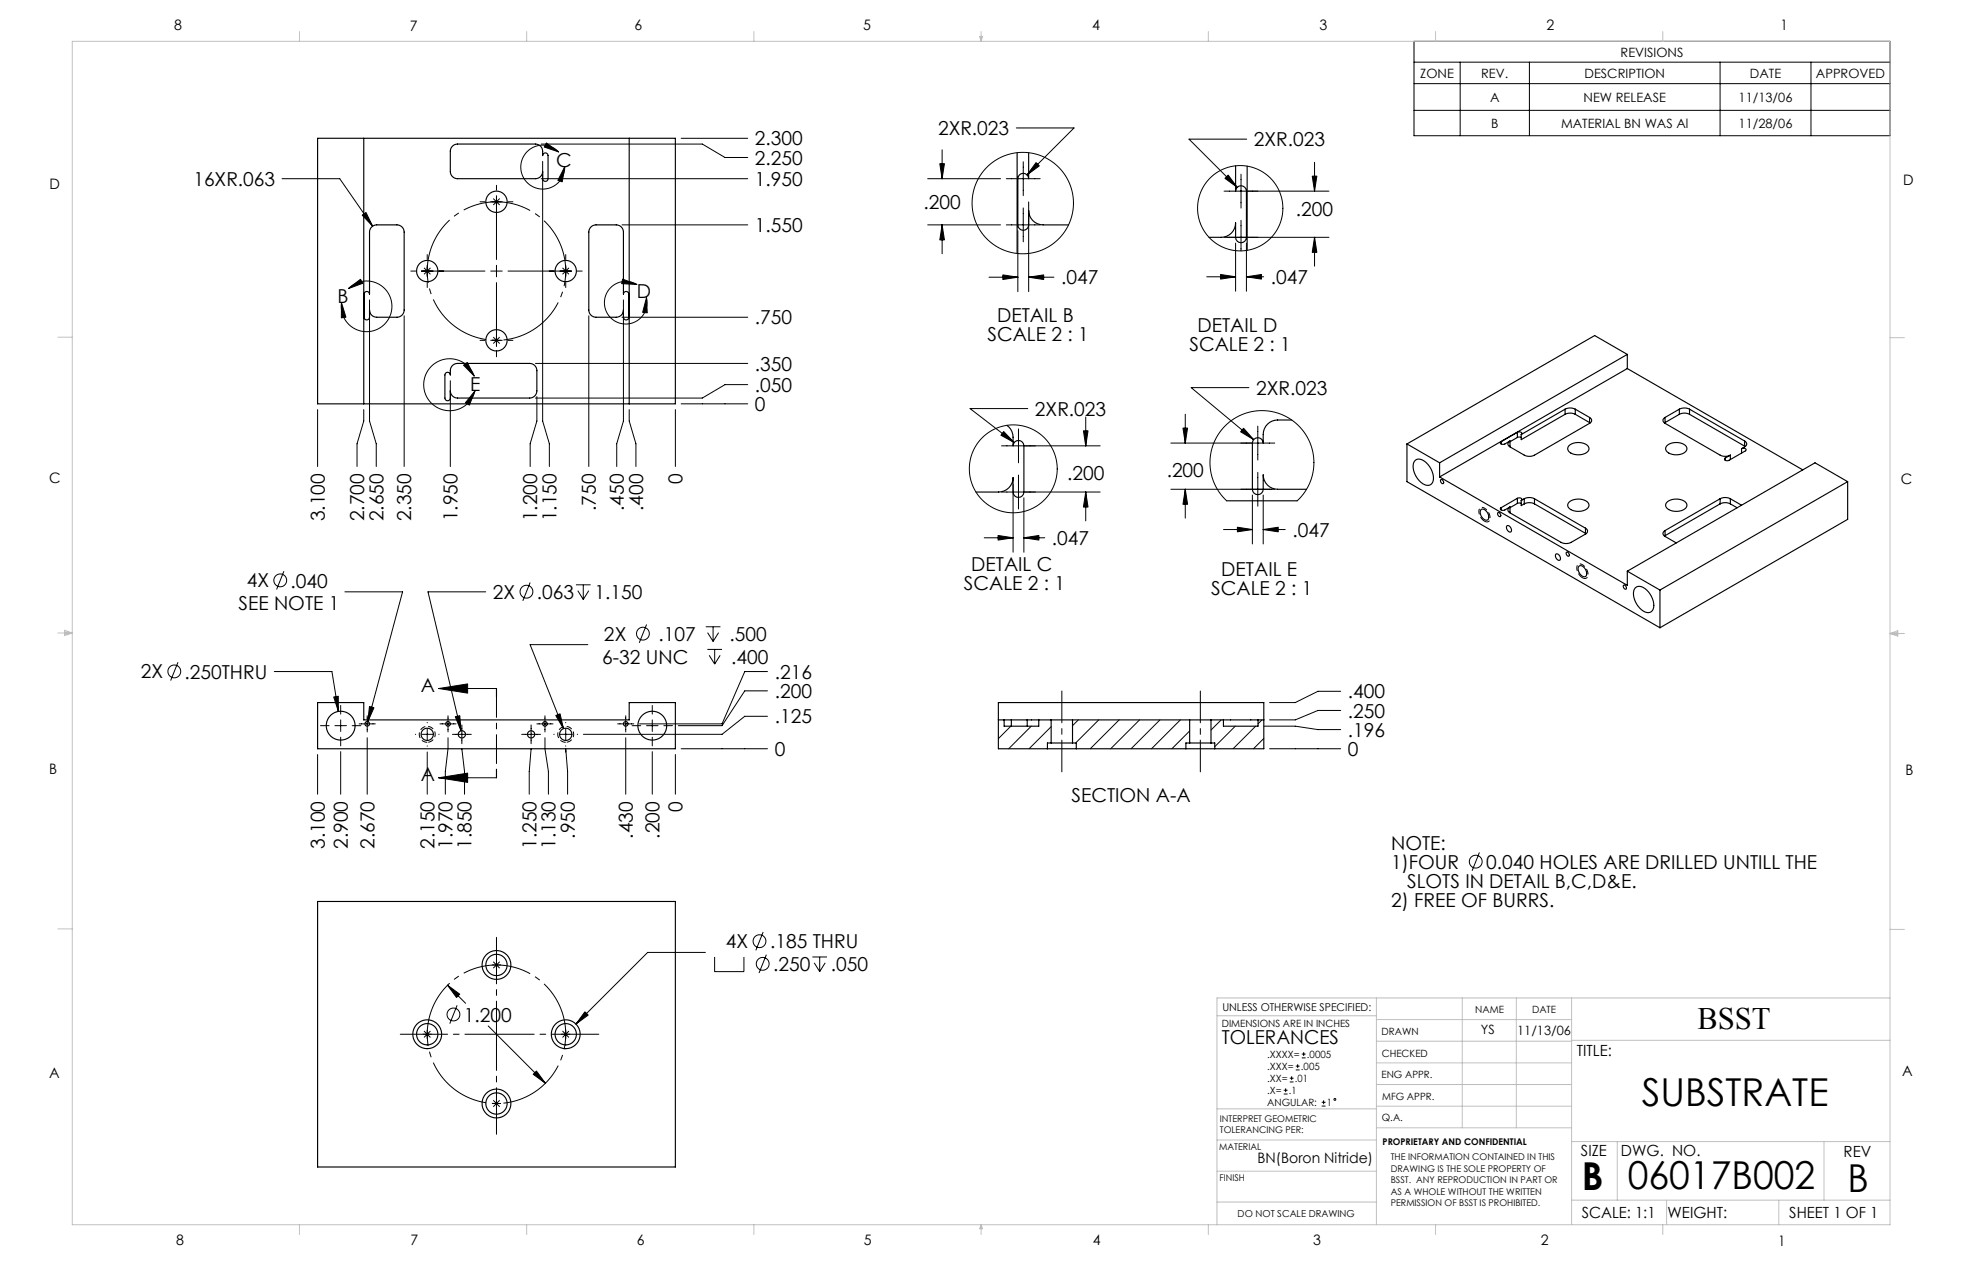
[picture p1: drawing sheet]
<svg xmlns="http://www.w3.org/2000/svg" width="432mm" height="279mm" viewBox="0 0 432 279" stroke-linecap="round" stroke-linejoin="round" font-family="sans-serif">
<g fill="none" stroke="#000" stroke-width=".22">
<path d="M311.2 9.1h104.8v20.8h-104.8zM311.2 13.7h104.8M311.2 18.4h104.8M321.4 13.7v16.2M336.6 13.7v16.2M378.6 13.7v16.2M398.6 13.7v16.2M62.1 39.3h12.7l7.2 10.5M119.1 39.3h45.5M119.1 31.7h35.5l5 2.9h5M119.4 35.5v57.1l1.5 5v5M120.2 31.4l2.7 2-3.1-1z"/>
<path d="M122.9 33.4a4.8 4.8 0 0 0-7.6 .9 4.8 4.8 0 0 0 2.9 7.1 4.8 4.8 0 0 0 6.1-4.7M124.3 36.7l-.6 3.3-.9-.3zM149.9 30.4h14.7M204.2 39.3h16M206.8 36h1l-.5 3.3zM207.3 33v6.3M221.5 39.3h7.4M223.7 28.1h12.7l-10.4 10.4M225.2 35.6v7.4M228 35.8l.7 .7-2.7 2zM270.3 38.5l2 2.7-2.7-2zM273.1 38.3v7.5"/>
<path d="M274.4 30.6h-12.7l10.6 10.6M288.8 38.8h1l-.5 3.3zM289.3 35.7v6.4M311.2 24.3h104.8M79.7 47.3l.8-.5 1.5 3zM90.4 59.6h1.1M92.8 59.6h13.9M93.3 58.9l1.4 1.4M94 56v1.1M94 58.4v2.5M94.7 58.9l-1.4 1.4M105.6 44.4h1.1"/>
<path d="M108 44.4h2.5M108 59.6h2.5M108.6 43.7l1.4 1.4M109.3 40.8v1.1M109.3 43.1v14M109.3 58.4v2.5M110 43.7l-1.4 1.4M111.8 44.4h1.1M111.8 59.6h14M123.8 58.9l1.4 1.4M124.5 56v1.1M124.5 58.4v2.5"/>
<path d="M125.2 58.9l-1.4 1.4M127 59.6h1.1M136.9 49.5h27.7M204.2 49.5h16M207.3 49.5l.5 3.3h-1zM207.3 49.5v6.3M221.5 49.5h7.4M224 50.7v13.5M225.2 45.7v7.5M226.4 44.4v19.8M269.4 52.2h23.1M269.4 42.1h23.1"/>
<path d="M271.9 53.5v10.6M273.1 48.5v6.7M274.3 53.5v10.6M289.3 52.2l.5 3.3h-1zM289.3 52.2v6.4M75.2 66.6l.9 3.2-1 .1zM76.7 63.5a5.6 5.6 0 0 1 8.9 1.3 5.6 5.6 0 0 1-4 8.1 5.6 5.6 0 0 1-6.4-6.3M76.7 63.5l2.6-2.1 .5 .9zM81.3 66v26.6l1.5 5v5M88.9 69.5v33.1M94 62.2v1.1M105.6 74.9h1.1"/>
<path d="M108 74.9h2.5M108.6 74.2l1.4 1.4M109.3 62.2v13.9M109.3 77.4v1.1M110 74.2l-1.4 1.4M111.8 74.9h1.1M117.8 80h46.8M124.5 62.2v1.1M129.6 69.5v33.1M136.9 69.8h27.7M137 61.4l3.1 1.2-3.3-.2zM137.2 66v26.6l-1.5 5v5"/>
<path d="M140.1 62.6a4.7 4.7 0 0 0-6.9 2.7 4.7 4.7 0 0 0 4.4 6 4.7 4.7 0 0 0 4.7-5.8M142.3 65.5l.1 3.3-1-.1zM217.7 61h6.3M220.7 60.5l3.3 .5-3.3 .5zM226.4 61l3.3-.5v1zM226.4 61h5.6M265.6 60.9h6.3M268.6 60.4l3.3 .5-3.3 .5zM274.3 60.9l3.3-.5v1zM274.3 60.9h3.8M69.9 90.1v12.5M80.1 90.1v2.5l-1.5 5v5"/>
<path d="M99.1 83.8v18.8M102 80.3l.8-.6 1.6 3zM104.4 82.7a5.7 5.7 0 0 0-9-2.5 5.7 5.7 0 0 0 .5 9.3 5.7 5.7 0 0 0 8.6-3.5M104.5 86l-1.2 3.1-.9-.5zM118.2 87.3v5.3l-1.5 5v5M138.5 90.1v2.5l1.5 5v5M148.6 90.1v12.5M149.9 88.8h14.7M164.6 84.6h-5l-5 3h-36.8M220.4 98.1h21.7M220.9 94.9l2.3 2.5-2.9-1.7zM224.1 94.4v7.4"/>
<path d="M226.2 89.9h-12.7l9.7 7.5M238.4 94.8h1.1l-.6 3.3zM238.9 91.7v6.4M257.7 97.5h22.8M260.3 94.2h1.1l-.5 3.3zM260.9 91.1v6.4M273.7 94.2l2.2 2.5-2.9-1.7zM274.9 85.3h-12.7l13.7 11.4M276.8 93.7v7.5M216.6 118.3h6.4M219.7 117.8l3.3 .5-3.3 .5zM220.4 108.2h21.7"/>
<path d="M223 106.6v14.9M224.1 104.5v7.5M225.3 118.3l3.3-.5v1zM225.3 109.5v12M225.3 118.3h4.6M238.9 108.2l.6 3.3h-1.1zM238.9 108.2v6.4M257.7 107.6h22.8M260.9 107.6l.5 3.3h-1.1zM260.9 107.6v6.4M269.3 116.5h6.3M270 110.2l-1.2-1.2-.9-1.5-.8-1.5-.5-1.6-.3-1.7v-1.8l.3-1.7 .5-1.6 .7-1.6 1-1.4 1.2-1.2 1.3-1.1 1.4-.8 1.6-.6 1.7-.4 1.7-.2 1.7 .2 1.7 .3 1.6 .7 1.5 .8 1.3 1.1 1.2 1.3 .9 1.3 .8 1.6 .5 1.6 .2 1.7v1.7l-.2 1.8-.5 1.6-.8 1.6-.9 1.3-1.2 1.3"/>
<path d="M272.3 116l3.3 .5-3.3 .5zM275.6 108.9v10.8M276.8 103.9v7.5M278 116.5l3.3-.5v1zM278 108.9v10.8M278 116.5h4.9M62.5 125.7l-1.6 4M75.9 130.2h12.7l-7.7 28.6M106.9 130.2h-12.7l7.3 30.6M116.7 128.2l-1.6 4M126.8 128.7h3.2M127.2 129.9l1.2 2"/>
<path d="M128.4 128.7v3.2M129.6 129.9l-1.2 2M142.3 137.4l-1.6 4M155.3 137.9h3.3M155.7 139.2l1.2 1.9M156.9 137.9v3.2M158.1 139.2l-1.2 1.9M39.2 145.7l-1.6 4M60.4 147.7h12.7l1.4 8.8M70.5 159.6h1.9M73.4 153.3l1-.1 .1 3.3zM73.7 159.6h2.5"/>
<path d="M75 155.2v1.9M75 158.4v2.5M77.5 159.6h1.9M79 159.3h3.6M80.8 157.5v3.5M81.3 155.4l1 .3-1.4 3.1zM94 158.9v.1M96.6 151.5l6.3-1v2zM96.6 151.5h12.7M96.8 159.3h3.6M98.6 157.5v3.5M100.2 157.7l1-.2 .3 3.3z"/>
<path d="M101.6 159.5v4.1M116.9 159.5v4.1M118.2 159.3h3.5M119.9 157.5v3.5M122.3 157.4l1-.4 .7 3.3zM124.5 158.9v.1M129.4 141.8h-12.7l7.3 18.5M135.9 159.3h3.6M137.7 157.5v3.5M139.1 159.6h1.9M142.3 159.6h2.5M143.6 155.2v1.9"/>
<path d="M143.6 158.4v2.5M146.1 159.6h1.9M155.7 142.9h3.2M156.1 144.2l1.2 1.9M157.3 142.9v3.2M158.5 144.2l-1.2 1.9M168.9 157.6h-5l-5 4h-30.5M168.9 152h-5l-5 7.6h-9.6M168.9 147.7h-5l-5 11.6h-18.1M222.5 159.8l-2.8 2.7M227 159.8l-5 4.9M231.3 159.9l-4.8 4.8"/>
<path d="M237.3 158.4l-1.3 1.3M241.8 158.4l-5.1 5.1M246.3 158.4l-6.3 6.3M250.8 158.4l-6.4 6.3M255.3 158.4l-6.4 6.3M259.8 158.4l-6.4 6.3M268.8 158.4l-2.3 2.2M271.9 159.8l-4.6 4.5M276.4 159.8l-5 4.9M277.7 158.4l-.8 .8M278.1 159.8h7l5 .7h5M295.1 156.3h-5l-5 2.1h-5.7"/>
<path d="M295.1 152.1h-5l-5 2.5h-5.7M69.9 166v8.7M75 162.2v1.9M75 165.4v9.3M80.8 162.3v12.4M91.4 161.6h.1M92.8 161.6h2.5M94 160.3v2.5M94 164.1v.1M94 165.4v9.3M96.6 171.1l6.3-1v2zM96.6 171.1h12.7"/>
<path d="M96.6 161.6h.1M98.6 162.3v2.4l-.6 5v5M99.6 161.6h4.1M101.6 164.9v-.2l.6 5v5M114.8 161.6h4.2M116.9 164.9v-.2l-.4 5v5M119.9 162.3v2.4l.8 5v5M121.9 161.6h.1M123.2 161.6h2.6M124.5 160.3v2.5M124.5 164.1v.1M124.5 165.4v-.7l.4 5v5"/>
<path d="M127 161.6h.1M137.7 162.3v12.4M143.6 162.2v1.9M143.6 165.4v9.3M148.6 166v8.7M149.9 164.7h19M261.8 160.8l-3.9 3.9M278.1 162.5l-2.2 2.2M279.4 164.7h15.7M325.6 187.5l-1.6 4.1M98.5 216.7l2.7 2-.7 .7zM98.5 216.7l4 4"/>
<path d="M108.3 212.3h2M108.6 211.6l1.4 1.4M109.3 211.3v2M110 211.6l-1.4 1.4M155.2 209.5h-12.7l-15.7 15.8M157.3 210.5v3.3h6.4v-3.3M168 205l-1.7 4.1M168.7 210l-1.6 4.1M178.8 210.5h3.2M179.2 211.8l1.2 2M180.4 210.5v3.3M181.6 211.8l-1.2 2"/>
<path d="M93 227.5h2M93.3 226.8l1.4 1.4M94 226.5v2M94.7 226.8l-1.4 1.4M100.6 221.2l-1.6 4M107.4 225.7l12.6 12.6M117.3 236.3l.8-.7 1.9 2.7zM123.5 227.5h2M123.8 226.8l1.4 1.4M124.5 226.5v2M125.2 226.8l-1.4 1.4M128.7 222.6l.7 .7-2.6 2z"/>
<path d="M282.5 239.9h.9M282.9 239.4v.9M283.9 238h.8M283.9 237.2h.8M284.3 236.8v.8M285.2 235.4h.8M285.2 234.5h.8M285.6 234.1v.9M286.5 232.7h.8M286.5 231.9h.8M286.9 231.5v.8M108.3 242.8h2"/>
<path d="M108.6 242.1l1.4 1.4M109.3 241.8v2M110 242.1l-1.4 1.4M282.5 240.7h.9M290.9 243.3h.8M290.9 242.5h.8M291.3 242.1v.8"/>
<circle cx="225.1" cy="44.7" r="11.2"/>
<circle cx="272.9" cy="45.8" r="9.4"/>
<circle cx="223" cy="103.1" r="9.7"/>
<circle cx="61.7" cy="127.7" r="1.41"/>
<circle cx="115.9" cy="130.2" r="1.41"/>
<circle cx="141.5" cy="139.4" r="1.41"/>
<circle cx="38.4" cy="147.7" r="1.41"/>
<circle cx="324.8" cy="189.6" r="1.41"/>
<circle cx="167.2" cy="207.1" r="1.41"/>
<circle cx="167.9" cy="212" r="1.41"/>
<circle cx="99.8" cy="223.2" r="1.41"/>
<circle cx="293.8" cy="241.9" r=".21"/>
</g>
<path d="M123.8 55.2a15.2 15.2 0 0 0-25.4-6.2 15.2 15.2 0 0 0 6.7 25.3 15.2 15.2 0 0 0 19-18.1l-.3-1M123.8 223.1a15.2 15.2 0 0 0-25.4-6.2 15.2 15.2 0 0 0 6.7 25.3 15.2 15.2 0 0 0 19-18.1l-.3-1" fill="none" stroke="#000" stroke-width=".22" stroke-dasharray="15.2 1.3 1.3 1.3" stroke-dashoffset="7.4" stroke-linecap="butt"/>
<path d="M326.7 114.7a2.2 2.2 0 0 1-.9-2.9 1.75 1.75 0 0 1 2.1 1.6 .88 .88 0 0 1 0 1 .88 .88 0 0 1-1.1 .3h-.1M348.3 127.1a2.2 2.2 0 0 1-1-2.9 1.75 1.75 0 0 1 2.1 1.6 .88 .88 0 0 1 0 1.1 .88 .88 0 0 1-1 .3l-.1-.1M94 163.3a1.75 1.75 0 0 1-1.5-2.6 1.75 1.75 0 0 1 3-.1 1.75 1.75 0 0 1-1.3 2.7h-.2M124.5 163.3a1.75 1.75 0 0 1-1.5-2.6 1.75 1.75 0 0 1 3-.1 1.75 1.75 0 0 1-1.3 2.7h-.2" fill="none" stroke="#000" stroke-width=".22" stroke-dasharray="1.3 .6" stroke-linecap="butt"/>
<path d="M109.3 151.5v1.8M109.3 151.5v19.6M109.3 171.1v-1.9" fill="none" stroke="#000" stroke-width=".22" stroke-dasharray="6.3 1.3 1.3 1.3"/>
<path d="M233.7 152v17.8M264.2 152v17.8" fill="none" stroke="#000" stroke-width=".22" stroke-dasharray="15.2 1.3 1.3 1.3" stroke-dashoffset="8.3"/>
<path d="M88.1 227.5h43.7" fill="none" stroke="#000" stroke-width=".22" stroke-dasharray="15.2 1.3 1.3 1.3" stroke-dashoffset="4.8"/>
<path d="M109.3 206.2v43.3" fill="none" stroke="#000" stroke-width=".22" stroke-dasharray="15.2 1.3 1.3 1.3" stroke-dashoffset="5"/>
<g fill="none" stroke="#c0c0c0" stroke-width=".22">
<path d="M15.9 9.1h400.1v260.3h-400.1zM65.9 6.9v2.2M115.9 6.9v2.2M165.9 6.9v2.2M215.6 8h.6l-.3 1.1zM215.7 8l.2 1.1M215.9 6.9v2.2M216.1 8l-.2 1.1M265.9 6.9v2.2M315.9 6.9v2.2M365.9 6.9v2.2M12.7 74.2h3.2"/>
<path d="M416 74.3h3.1M12.7 139.3h3.2M14.2 139l1.7 .3M14.2 138.7l1.7 .6-1.7 .5zM15.9 139.3l-1.7 .2M416 139.4h3.1M416 139.4l1.7-.6v1.1zM416 139.4l1.7 .2M417.7 139.1l-1.7 .3M12.7 204.4h3.2M302.9 219.5v49.9M321.8 219.5v28.6"/>
<path d="M333.7 219.5v28.6M345.9 219.5v49.9M416 204.5h3.1M416 219.5h-148.2v49.9M267.8 223.5h35.1M302.9 233.8h43M302.9 229.1h43M302.9 224.3h43M302.9 238.6h43M345.9 228.9h70.1M267.8 257.7h35.1M267.8 250.8h35.1"/>
<path d="M267.8 243.9h35.1M302.9 248.1h43M302.9 243.4h43M345.9 251.2h70.1M355.9 251.2v12.8M401.4 251.2v12.8M65.9 269.4v2.2M115.9 269.4v2.2M165.9 269.4v2.2M215.9 269.4v2.2M215.9 269.4l.3 .9h-.6zM265.9 269.4v2.2"/>
<path d="M267.8 264.5h35.1M315.9 269.4v2.2M345.9 264h70.1M365.9 269.4v2.2M366.8 264v5.4M391.5 264v5.4"/>
</g>
<g fill="#000">
<path d="M75.2 66.6l.9 3.2-1 .1zM76.7 63.5l2.6-2.1 .5 .9zM120.2 31.4l2.7 2-3.1-1zM124.3 36.7l-.6 3.3-.9-.3zM137 61.4l3.1 1.2-3.3-.2zM142.3 65.5l.1 3.3-1-.1zM102 80.3l.8-.6 1.6 3zM104.5 86l-1.2 3.1-.9-.5z"/>
<path d="M73.4 153.3l1.1 3.2-.1-3.3zM122.3 157.4l1.7 2.9-.7-3.3zM100.2 157.7l1.3 3.1-.3-3.3zM81.3 155.4l-.4 3.4 1.4-3.1zM79.7 47.3l2.3 2.5-1.5-3zM128.7 222.6l-1.9 2.7 2.6-2zM220.7 60.5l3.3 .5-3.3 .5zM226.4 61l3.3-.5v1zM228 35.8l-2 2.7 2.7-2zM206.8 36h1l-.5 3.3zM207.3 49.5l.5 3.3h-1zM238.9 108.2l.6 3.3h-1.1zM238.4 94.8h1.1l-.6 3.3zM220.9 94.9l-.6 .8 2.9 1.7zM219.7 117.8l3.3 .5-3.3 .5zM225.3 118.3l3.3-.5v1zM288.8 38.8h1l-.5 3.3zM289.3 52.2l.5 3.3h-1zM268.6 60.4l3.3 .5-3.3 .5zM274.3 60.9l3.3-.5v1zM270.3 38.5l-.7 .7 2.7 2zM260.3 94.2h1.1l-.5 3.3zM260.9 107.6l.5 3.3h-1.1zM278 116.5l3.3-.5v1zM272.3 116l3.3 .5-3.3 .5zM273.7 94.2l-.7 .8 2.9 1.7z"/>
<path d="M96.6 151.5l6.3-1v2zM96.6 171.1l6.3-1v2z"/>
<path d="M117.3 236.3l2.7 2-1.9-2.7zM98.5 216.7l2 2.7 .7-.7z"/>
</g>
<g fill="none" stroke="#000" stroke-width=".25">
<path d="M69.9 30.4h78.7v58.4h-78.7zM80.1 30.4v58.4M99.6 32.2l.5-.4 .6-.1h17.1a1.59 1.59 0 0 1 1.6 1.6v.9a.6 .6 0 0 1 .6-.6 .6 .6 0 0 1 .6 .6v5.1a.6 .6 0 0 1-.6 .6 .6 .6 0 0 1-.6-.6v-1.6a1.59 1.59 0 0 1-1.6 1.6h-17.1a1.59 1.59 0 0 1-1.6-1.6v-4.4l.1-.6zM138.5 30.4v58.4M223.9 33.6v22.2M226.4 33.6v5.7a1.19 1.19 0 0 0-1.2-1.2 1.19 1.19 0 0 0-1.2 1.2v10.2a1.19 1.19 0 0 0 1.2 1.2 1.19 1.19 0 0 0 1.2-1.2v-3.2a3.2 3.2 0 0 0 3.2 3.2h5.6M271.9 36.5v5.6a1.19 1.19 0 0 1 1.2-1.2 1.19 1.19 0 0 1 1.2 1.2v10.1a1.19 1.19 0 0 1-1.2 1.2 1.19 1.19 0 0 1-1.2-1.2v-3.2a3.2 3.2 0 0 1-3.1 3.2h-2.7M274.5 36.6v18.5M81.8 49.9l.5-.3 .6-.1h4.5a1.59 1.59 0 0 1 1.5 1.6v17.1a1.59 1.59 0 0 1-1.5 1.6h-4.5a1.59 1.59 0 0 1-1.6-1.6v1.6a.6 .6 0 0 1-.6 .6 .6 .6 0 0 1-.6-.6v-5.1a.6 .6 0 0 1 .6-.6 .6 .6 0 0 1 .6 .6v-13.6l.1-.6zM130.1 49.9l.5-.3 .6-.1h4.4a1.59 1.59 0 0 1 1.6 1.6v13.6a.6 .6 0 0 1 .6-.6 .6 .6 0 0 1 .6 .6v5.1a.6 .6 0 0 1-.6 .6 .6 .6 0 0 1-.6-.6v-1.6a1.59 1.59 0 0 1-1.6 1.6h-4.4a1.59 1.59 0 0 1-1.6-1.6v-17.1l.1-.6zM358.1 78l-7.1-4.2-41.4 23.9M358.1 78v3.1"/>
<path d="M358.1 78l-41.3 23.8M99.6 80.4l.5-.3 .6-.1h15.9a1.59 1.59 0 0 1 1.6 1.5v4.5a1.59 1.59 0 0 1-1.6 1.6h-15.9a1.59 1.59 0 0 1-1.6-1.6v1.6a.6 .6 0 0 1-.6 .6 .6 .6 0 0 1-.6-.6v-5.1a.6 .6 0 0 1 .6-.6 .6 .6 0 0 1 .6 .6 2.36 2.36 0 0 1 .5-2.1zM221.6 93.6a3.1 3.1 0 0 1 1.4 2.6v1.9a1.19 1.19 0 0 1 1.1-1.2 1.19 1.19 0 0 1 1.2 1.2v10.1a1.19 1.19 0 0 1-1.2 1.2 1.19 1.19 0 0 1-1.1-1.2v-3.1a3.2 3.2 0 0 1-3.2 3.1h-5M284.3 92.4h-3.1a3.2 3.2 0 0 0-3.2 3.2v1.9a1.19 1.19 0 0 0-1.2-1.2 1.19 1.19 0 0 0-1.2 1.2v10.1a1.19 1.19 0 0 0 1.2 1.2 1.19 1.19 0 0 0 1.2-1.2v-3.1a3.2 3.2 0 0 0 3.2 3.1h6.3M309.6 97.7l7.2 4.1M309.6 97.7v8.3l55.7 32.1M330.4 97.2v.5M332.3 97l-1.5 .8-.6-.2 .2-.4M332.3 97v1.2h-.1M333.9 95.1h.9l.2 .3-.2 .2M333.9 96.2h.9M333.9 95.1l-3.5 2.1"/>
<path d="M333.9 95.1v1.1M333.9 96.2l-1.6 1M344.4 90a2.48 2.48 0 0 1 2.3 0M344.4 91.2a2.48 2.48 0 0 1 2.3 0M344.4 90l-9.6 5.6M344.4 91.2l-9.6 5.5v-1.1M344.4 90v1.2M345.3 98.1a3.3 3.3 0 0 1 4.3 .1 1.18 1.18 0 0 1-1.2 1.7 2.92 2.92 0 0 1-3.4-1zM346.7 90l3.1 1.8M346.7 91.2l3.1 1.8M346.7 90v1.2M349.8 91.8a.68 .68 0 0 1 .5 .7 .68 .68 0 0 1-.5 .6l-12.1 7a2.48 2.48 0 0 1-2.2 0l-3.2-1.8a.68 .68 0 0 1-.4-.6 .68 .68 0 0 1 .4-.7"/>
<path d="M349.8 93l.2 .1M349.8 91.8v1.2M358.1 81.1l38.7 22.3M358.1 81.1l-41.3 23.8M366.4 91.8a.68 .68 0 0 0-.4 .7 .68 .68 0 0 0 .4 .6l12.2 7a2.48 2.48 0 0 0 2.2 0M366.4 91.8v1.2M366.4 93l-.1 .1M366.8 98.1a3.3 3.3 0 0 1 4.3 .1 1.18 1.18 0 0 1-1.1 1.7 2.92 2.92 0 0 1-3.4-1zM369.6 90a2.48 2.48 0 0 1 2.2 0M369.6 91.2a2.48 2.48 0 0 1 2.2 0M369.6 90l-3.2 1.8M369.6 91.2l-3.2 1.8"/>
<path d="M369.6 90v1.2M371.8 90l12.2 7M371.8 91.2l12.2 7M371.8 90v1.2M383.3 98.7l.6-.1 .4 .4-.2 .2-3.6 2.1h-.8l-.2-.3 .2-.2M383.3 98.7v1M384 97a.68 .68 0 0 1 .4 .7 .68 .68 0 0 1-.4 .6l-.7 .4M384 98.2h.1M384 97v1.2M270 110.2h15.5M311.4 101.3a2.07 2.07 0 0 1 2.9 .9 3.9 3.9 0 0 1 .9 4.1 1.58 1.58 0 0 1-2.5-.2 4.3 4.3 0 0 1-1.5-4.5zM316.8 101.8v3.1"/>
<path d="M316.8 104.9l41.3 23.9v-3.1M317.1 105.5a.52 .52 0 0 1 .5 .3 .52 .52 0 0 1-.1 .6l-.5-.5zM326 112.1a1.48 1.48 0 0 1 1.7 1.7 .66 .66 0 0 1-.5 .7 .66 .66 0 0 1-.8-.4l-.4-.6-.2-.7zM329.7 112.8a.52 .52 0 0 1 .5 .3 .52 .52 0 0 1-.1 .6l-.4-.3zM330.4 111.7v.5M331.6 115.7a.86 .86 0 0 1 .9 .4 .86 .86 0 0 1 0 .9 .95 .95 0 0 1-.9-1.3zM332.3 111.5l-1.5 .8-.6-.2 .2-.4M332.3 111.5a.68 .68 0 0 0-.4 .7 .68 .68 0 0 0 .4 .6l11.2 6.5a2.48 2.48 0 0 0 2.3 0l3.1-1.8a.68 .68 0 0 0 .5-.6 .68 .68 0 0 0-.5-.7M332.3 111.5v1.2l-.1 .1M333.9 109.6h.9l.2 .3-.2 .2M333.9 110.8h.9M333.9 109.6l-3.5 2.1"/>
<path d="M333.9 110.8l-1.6 .9M333.9 109.6v1.2M334.8 110.1v1.1l.7-.3M335.5 109.7a2.48 2.48 0 0 1 2.2 0M335.5 110.9a2.48 2.48 0 0 1 2.2 0M335.5 109.7l-.7 .4M335.5 109.7v1.2M337.7 109.7l11.2 6.5M337.7 110.9l11.2 6.4M337.7 109.7v1.2M345.3 110.5a3.3 3.3 0 0 1 4.3 .2 1.18 1.18 0 0 1-1.2 1.7 2.92 2.92 0 0 1-3.4-1zM348.9 117.3l.2 .1"/>
<path d="M348.9 116.2v1.1M366.4 116.7a.68 .68 0 0 0-.4 .7 .68 .68 0 0 0 .4 .6l2.5 1.4M366.4 117.9h-.1M366.4 116.7v1.2M366.8 110.5a3.3 3.3 0 0 1 4.3 .2 1.18 1.18 0 0 1-1.1 1.7 2.92 2.92 0 0 1-3.4-1zM378.6 109.7a2.48 2.48 0 0 1 2.2 0M378.6 110.9a2.48 2.48 0 0 1 2.2 0M378.6 109.7l-12.2 7M378.6 110.9l-12.2 7M378.6 109.7v1.2M379.7 100.8v.5M380.8 109.7l2.5 1.4"/>
<path d="M380.8 100.1l-1.1 .7M380.8 110.9l1.5 .8M380.8 100.1v1M380.8 109.7v1.2M406.6 106l-7.2-4.2-41.3 23.9M406.6 106l-41.3 23.8M406.6 106v8.3l-41.3 23.8M342.4 121.9a.86 .86 0 0 1 .9 .4 .86 .86 0 0 1 0 .9 .95 .95 0 0 1-.9-1.3zM344.8 121.5a.52 .52 0 0 1 .5 .3 .52 .52 0 0 1-.1 .6l-.5-.5zM347.5 124.5a1.48 1.48 0 0 1 1.7 1.7 .66 .66 0 0 1-.5 .7 .66 .66 0 0 1-.8-.4l-.4-.6-.2-.6zM357.3 128.7a.52 .52 0 0 1 .6 .3 .52 .52 0 0 1-.2 .6l-.4-.5zM358.1 125.7l7.2 4.1"/>
<path d="M359.9 129.3a2.07 2.07 0 0 1 2.9 .9 3.9 3.9 0 0 1 .9 4.1 1.58 1.58 0 0 1-2.5-.2 4.3 4.3 0 0 1-1.5-4.5zM365.3 129.8v8.3M69.9 154.6h10.2v3.8h58.4v-3.8h10.1v10.1h-78.7zM219.7 158.4h1.3M221 158.4h1.6M221 158.4v1.4h7.6v-1.4M222.6 158.4h6M222.6 158.4v1.4M226.1 158.4v1.4M228.6 158.4h2.7M231.3 158.4h4.7M231.3 158.4v5.1"/>
<path d="M236 158.4h25.8M236 158.4v5.1M261.8 158.4h4.7M261.8 158.4v5.1M266.5 158.4h2.8M266.5 158.4v5.1M269.3 158.4h7.6M269.3 158.4v1.4h7.6v-1.4M276.9 158.4h1.2M230.5 164.7h6.4M230.5 164.7h-10.8v-10.1h58.4v10.1h-10.8M231.3 163.5h4.7"/>
<path d="M231.3 163.5h-.8v1.2M236 163.5h.9v1.2M236.9 164.7h24.1M261 164.7h6.3M261.8 163.5h4.7M261.8 163.5h-.8v1.2M266.5 163.5h.8v1.2M69.9 198.3h78.7v58.4h-78.7z"/>
<circle cx="94" cy="59.6" r="2.35"/>
<circle cx="109.3" cy="44.4" r="2.35"/>
<circle cx="124.5" cy="59.6" r="2.35"/>
<circle cx="109.3" cy="74.9" r="2.35"/>
<circle cx="75" cy="159.6" r="3.2"/>
<circle cx="80.8" cy="159.3" r=".51"/>
<circle cx="98.6" cy="159.3" r=".51"/>
<circle cx="119.9" cy="159.3" r=".51"/>
<circle cx="137.7" cy="159.3" r=".51"/>
<circle cx="143.6" cy="159.6" r="3.2"/>
<circle cx="94" cy="161.6" r="1.35"/>
<circle cx="101.6" cy="161.6" r=".8"/>
<circle cx="116.9" cy="161.6" r=".8"/>
<circle cx="124.5" cy="161.6" r="1.35"/>
<circle cx="109.3" cy="212.3" r="3.2"/>
<circle cx="109.3" cy="212.3" r="2.35"/>
<circle cx="94" cy="227.5" r="3.2"/>
<circle cx="94" cy="227.5" r="2.35"/>
<circle cx="124.5" cy="227.5" r="3.2"/>
<circle cx="124.5" cy="227.5" r="2.35"/>
<circle cx="109.3" cy="242.8" r="3.2"/>
<circle cx="109.3" cy="242.8" r="2.35"/>
</g>
<g font-size="8.5">
<text x="361.3" y="243.4">SUBSTRATE</text>
<text x="348.1" y="261.8">B</text>
<text x="358.2" y="261.6">06017B002</text>
<text x="406.6" y="262.1">B</text>
</g>
<text font-size="6.9" x="373.6" y="226.4">BSST</text>
<g font-size="4.2">
<text x="206.4" y="29.7">2XR.023</text>
<text x="166.2" y="32">2.300</text>
<text x="276" y="32.2">2XR.023</text>
<text x="42.6" y="40.9">16XR.063</text>
<text x="122.4" y="36.7">C</text>
<text x="166.2" y="40.9">1.950</text>
<text x="166.2" y="36.2">2.250</text>
<text x="203.3" y="46.1">.200</text>
<text x="285.2" y="47.5">.200</text>
<text x="166.2" y="51">1.550</text>
<text x="140.1" y="65.5">D</text>
<text x="233.5" y="62.6">.047</text>
<text x="279.7" y="62.5">.047</text>
<text x="74.3" y="66.6">B</text>
<text x="166.2" y="71.4">.750</text>
<text x="219.5" y="70.8">DETAIL B</text>
<text x="217.3" y="75">SCALE 2 : 1</text>
<text x="261.8" y="77.1">SCALE 2 : 1</text>
<text x="263.6" y="73">DETAIL D</text>
<text x="166.2" y="81.5">.350</text>
<text x="103.5" y="86">E</text>
<text x="166.2" y="86.2">.050</text>
<text x="276.4" y="86.9">2XR.023</text>
<text x="166.2" y="90.4">0</text>
<text x="227.8" y="91.5">2XR.023</text>
<text x="150.2" y="106.5" transform="rotate(-90 150.2 106.5)">0</text>
<text x="234.9" y="105.5">.200</text>
<text x="256.8" y="104.9">.200</text>
<text x="131.2" y="112.4" transform="rotate(-90 131.2 112.4)">.750</text>
<text x="137.3" y="112.4" transform="rotate(-90 137.3 112.4)">.450</text>
<text x="141.5" y="112.4" transform="rotate(-90 141.5 112.4)">.400</text>
<text x="71.5" y="114.7" transform="rotate(-90 71.5 114.7)">3.100</text>
<text x="80.1" y="114.7" transform="rotate(-90 80.1 114.7)">2.700</text>
<text x="84.4" y="114.7" transform="rotate(-90 84.4 114.7)">2.650</text>
<text x="90.5" y="114.7" transform="rotate(-90 90.5 114.7)">2.350</text>
<text x="100.7" y="114.7" transform="rotate(-90 100.7 114.7)">1.950</text>
<text x="118.2" y="114.7" transform="rotate(-90 118.2 114.7)">1.200</text>
<text x="122.5" y="114.7" transform="rotate(-90 122.5 114.7)">1.150</text>
<text x="231.5" y="119.9">.047</text>
<text x="284.4" y="118.1">.047</text>
<text x="213.8" y="125.7">DETAIL C</text>
<text x="54.3" y="129.2">4X</text>
<text x="64" y="129.3">.040</text>
<text x="108.5" y="131.7">2X</text>
<text x="118.1" y="131.8">.063</text>
<text x="130.8" y="131.7">1.150</text>
<text x="212.1" y="129.8">SCALE 2 : 1</text>
<text x="266.6" y="130.9">SCALE 2 : 1</text>
<text x="268.8" y="126.7">DETAIL E</text>
<text x="52.5" y="134.3">SEE NOTE 1</text>
<text x="132.9" y="141">2X</text>
<text x="144.9" y="141">.107</text>
<text x="160.6" y="141">.500</text>
<text x="31" y="149.3">2X</text>
<text x="40.6" y="149.3">.250THRU</text>
<text x="132.5" y="146">6-32 UNC</text>
<text x="160.9" y="146">.400</text>
<text x="170.5" y="149.3">.216</text>
<text x="92.6" y="152.2">A</text>
<text x="170.5" y="153.6">.200</text>
<text x="296.6" y="153.7">.400</text>
<text x="170.5" y="159.2">.125</text>
<text x="296.6" y="157.9">.250</text>
<text x="170.5" y="166.3">0</text>
<text x="296.6" y="166.3">0</text>
<text x="296.6" y="162.1">.196</text>
<text x="92.6" y="171.9">A</text>
<text x="150.2" y="178.6" transform="rotate(-90 150.2 178.6)">0</text>
<text x="235.8" y="176.5">SECTION A-A</text>
<text x="126.5" y="184.5" transform="rotate(-90 126.5 184.5)">.950</text>
<text x="139.3" y="184.5" transform="rotate(-90 139.3 184.5)">.430</text>
<text x="145.1" y="184.5" transform="rotate(-90 145.1 184.5)">.200</text>
<text x="71.5" y="186.8" transform="rotate(-90 71.5 186.8)">3.100</text>
<text x="76.5" y="186.8" transform="rotate(-90 76.5 186.8)">2.900</text>
<text x="82.4" y="186.8" transform="rotate(-90 82.4 186.8)">2.670</text>
<text x="95.6" y="186.8" transform="rotate(-90 95.6 186.8)">2.150</text>
<text x="99.6" y="186.8" transform="rotate(-90 99.6 186.8)">1.970</text>
<text x="103.8" y="186.8" transform="rotate(-90 103.8 186.8)">1.850</text>
<text x="118" y="186.8" transform="rotate(-90 118 186.8)">1.250</text>
<text x="122.3" y="186.8" transform="rotate(-90 122.3 186.8)">1.130</text>
<text x="306.2" y="187">NOTE:</text>
<text x="306.2" y="191.2">1)FOUR</text>
<text x="327.1" y="191.2">0.040 HOLES ARE DRILLED UNTILL THE</text>
<text x="309.7" y="195.3">SLOTS IN DETAIL B,C,D&amp;E.</text>
<text x="306.2" y="199.5">2) FREE OF BURRS.</text>
<text x="159.8" y="208.6">4X</text>
<text x="169.5" y="208.6">.185 THRU</text>
<text x="170.2" y="213.6">.250</text>
<text x="182.9" y="213.6">.050</text>
<text x="102.1" y="224.8">1.200</text>
<text x="268.9" y="229.6">TOLERANCES</text>
</g>
<g font-size="3.4">
<text x="347.1" y="232.3">TITLE:</text>
<text x="347.9" y="254.3">SIZE</text>
<text x="356.7" y="254.4">DWG. NO.</text>
<text x="405.7" y="254.5">REV</text>
<text x="348.1" y="267.9">SCALE: 1:1</text>
<text x="367" y="268">WEIGHT:</text>
<text x="393.8" y="267.9">SHEET 1 OF 1</text>
</g>
<g font-size="3.2">
<text x="38.3" y="6.7">8</text>
<text x="90.2" y="6.7">7</text>
<text x="139.7" y="6.5">6</text>
<text x="190" y="6.5">5</text>
<text x="240.4" y="6.5">4</text>
<text x="290.4" y="6.7">3</text>
<text x="340.4" y="6.5">2</text>
<text x="391.9" y="6.7">1</text>
<text x="10.9" y="41.6">D</text>
<text x="418.9" y="40.7">D</text>
<text x="10.9" y="106.3">C</text>
<text x="418.4" y="106.4">C</text>
<text x="10.8" y="170.2">B</text>
<text x="419.4" y="170.6">B</text>
<text x="10.8" y="237.2">A</text>
<text x="418.6" y="236.8">A</text>
<text x="276.8" y="256">BN(Boron Nitride)</text>
<text x="38.8" y="273.8">8</text>
<text x="90.4" y="273.8">7</text>
<text x="140.2" y="273.8">6</text>
<text x="190.1" y="273.9">5</text>
<text x="240.5" y="273.8">4</text>
<text x="289" y="273.9">3</text>
<text x="339.1" y="273.8">2</text>
<text x="391.4" y="274.1">1</text>
</g>
<g font-size="2.8">
<text x="312.6" y="17.1">ZONE</text>
<text x="326" y="17.1">REV.</text>
<text x="348.7" y="17.1">DESCRIPTION</text>
<text x="356.7" y="12.5">REVISIONS</text>
<text x="385.1" y="17.1">DATE</text>
<text x="399.7" y="17.1">APPROVED</text>
<text x="327.9" y="22.4">A</text>
<text x="348.5" y="22.4">NEW RELEASE</text>
<text x="382.6" y="22.4">11/13/06</text>
<text x="328.2" y="28.1">B</text>
<text x="343.6" y="28.1">MATERIAL BN WAS Al</text>
<text x="382.6" y="28.1">11/28/06</text>
<text x="325.9" y="227.5">YS</text>
<text x="333.9" y="227.6">11/13/06</text>
</g>
<text font-size="2.4" x="269" y="222.4">UNLESS OTHERWISE SPECIFIED:</text>
<g font-size="2.2">
<text x="268.9" y="225.8">DIMENSIONS ARE IN INCHES</text>
<text x="304.1" y="227.7">DRAWN</text>
<text x="324.7" y="222.9">NAME</text>
<text x="337.2" y="222.9">DATE</text>
<text x="278.9" y="232.7">.XXXX=</text>
<text x="287.6" y="232.7">.0005</text>
<text x="304.1" y="232.6">CHECKED</text>
<text x="278.9" y="238">.XX=</text>
<text x="278.9" y="235.4">.XXX=</text>
<text x="285" y="238">.01</text>
<text x="286.3" y="235.4">.005</text>
<text x="304" y="237.2">ENG APPR.</text>
<text x="278.9" y="243.3">ANGULAR:</text>
<text x="278.9" y="240.7">.X=</text>
<text x="283.7" y="240.7">.1</text>
<text x="292" y="243.3">1</text>
<text x="304.2" y="241.9">MFG APPR.</text>
<text x="304.1" y="246.7">Q.A.</text>
</g>
<text font-size="2.1" x="272.4" y="267.8">DO NOT SCALE DRAWING</text>
<g font-size="2">
<text x="268.5" y="246.8">INTERPRET GEOMETRIC</text>
<text x="268.5" y="249.4">TOLERANCING PER:</text>
<text x="304.3" y="252">PROPRIETARY AND CONFIDENTIAL</text>
<text x="268.3" y="252.9">MATERIAL</text>
<text x="306.1" y="255.3">THE INFORMATION CONTAINED IN THIS</text>
<text x="306.1" y="257.8">DRAWING IS THE SOLE PROPERTY OF</text>
<text x="268.4" y="259.7">FINISH</text>
<text x="306.1" y="260.3">BSST. ANY REPRODUCTION IN PART OR</text>
<text x="306.1" y="262.8">AS A WHOLE WITHOUT THE WRITTEN</text>
<text x="306.1" y="265.4">PERMISSION OF BSST IS PROHIBITED.</text>
</g>
</svg>
